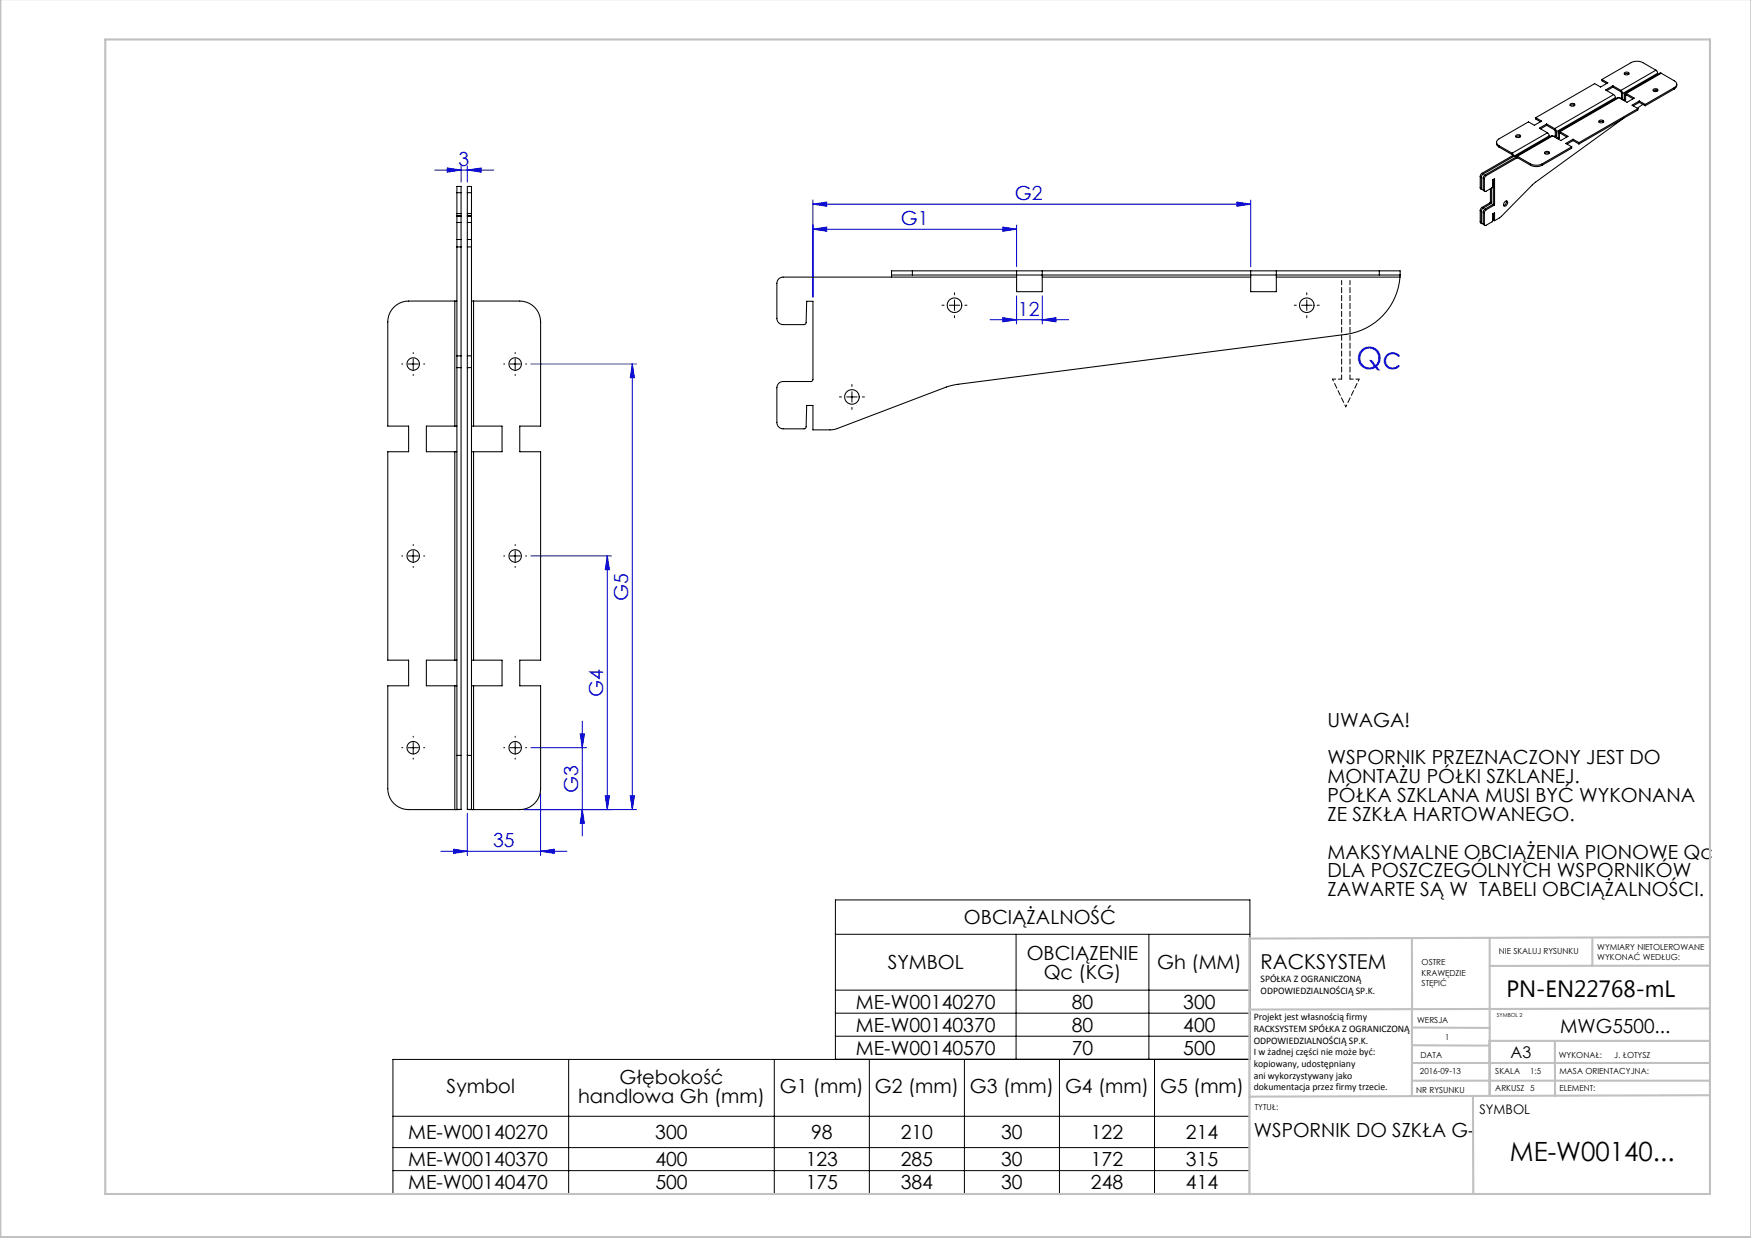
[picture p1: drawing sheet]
<svg xmlns="http://www.w3.org/2000/svg" width="420mm" height="297mm" viewBox="0 0 420 297" stroke-linecap="round" stroke-linejoin="round" font-family="sans-serif">
<g fill="none" stroke="#00f" stroke-width=".24">
<path d="M110.6 39.8v3.9M112.1 39.8v3.9M104.2 40.8h14.2M107.3 40.3l3.3 .5-3.3 .5zM112.1 40.8l3.3-.5v1zM195 55l3.3-.5v1zM195 49l3.3-.5v1zM195 48v23.3M195 55h48.8M195 49h105M240.5 54.5l3.3 .5-3.3 .5zM243.8 54v10"/>
<path d="M296.7 48.5l3.3 .5-3.3 .5zM300 48v16M237.5 76.7h18.8M240.5 76.2l3.3 .5-3.3 .5zM243.8 71v6.7M250 76.7l3.3-.5v1zM250 71v6.7M127.3 87.3h25.4M151.7 87.3v106.9M151.7 87.3l.5 3.3h-1zM127.3 133.4h19.4M145.7 133.4l.5 3.3h-1z"/>
<path d="M145.7 133.4v60.8M127.3 179.4h13.4M139.2 176.1h1l-.5 3.3zM139.7 173v27.6M112.1 195.2v10M125.7 194.2h27M129.7 190.2v15M139.7 194.2l.5 3.3h-1zM145.2 190.9h1l-.5 3.3zM151.2 190.9h1l-.5 3.3zM105.7 204.2h30.3M108.8 203.7l3.3 .5-3.3 .5z"/>
<path d="M129.7 204.2l3.3-.5v1z"/>
</g>
<g fill="none" stroke="#000" stroke-width=".24">
<path d="M227.7 73.2h2.5M228.9 72v2.5M312.2 73.2h2.5M313.4 72v2.5M97.9 87.3h2.5M99.1 86.1v2.5M122.3 87.3h2.5M123.6 86.1v2.5M203.1 95.2h2.5M204.3 94v2.5M97.9 133.4h2.5M99.1 132.1v2.5"/>
<path d="M122.3 133.4h2.5M123.6 132.1v2.5M97.9 179.4h2.5M99.1 178.1v2.5M122.3 179.4h2.5M123.6 178.1v2.5M200.4 224.1h99.4M200.4 237.5h99.4M243.7 224.1v30M275.6 224.1v30M136.4 254.2v32.2M185.7 254.2v32.2"/>
<path d="M200.4 254.1v-38.2h99.4v38.2l-205.6 .1v32.2h205.5v-32.2M200.4 243.1h99.4M200.4 248.6h99.4M208.5 254.2v32.2M231.3 254.2v32.2M254.1 254.2v32.2M276.9 254.2v32.2M94.2 267.8h205.5M94.2 275.3h205.5M94.2 280.8h205.5"/>
</g>
<g fill="none" stroke="#000" stroke-width=".24" stroke-dasharray="15.2 1.3 1.3 1.3">
<path d="M226.4 73.2h-.5M228.9 70.7v-.5M228.9 75.7v.5M231.4 73.2h.5M310.9 73.2h-.5M313.4 70.7v-.5M313.4 75.7v.5M315.9 73.2h.5M96.6 87.3h-.2M99.1 84.8v-.2M99.1 89.8v.3M101.6 87.3h.3"/>
<path d="M121.1 87.3h-.3M123.6 84.8v-.2M123.6 89.8v.3M126.1 87.3h.2M201.8 95.2h-.5M204.3 92.7v-.5M204.3 97.7v.5M206.8 95.2h.5M96.6 133.4h-.2M99.1 130.9v-.3M99.1 135.9v.2M101.6 133.4h.3"/>
<path d="M121.1 133.4h-.3M123.6 130.9v-.3M123.6 135.9v.2M126.1 133.4h.2M96.6 179.4h-.2M99.1 176.9v-.3M101.6 179.4h.3M121.1 179.4h-.3M123.6 176.9v-.3M126.1 179.4h.2M99.1 181.9v.2M123.6 181.9v.2"/>
</g>
<path d="M321.8 91v-23.7M323.8 91v-23.7" fill="none" stroke="#000" stroke-width=".24" stroke-dasharray="1.3 .6" stroke-dashoffset=".2"/>
<path d="M321.8 91h-2.2M326 91h-2.2" fill="none" stroke="#000" stroke-width=".24" stroke-dasharray="1.3 .6" stroke-dashoffset=".5"/>
<path d="M319.6 91l3.2 6.6M322.8 97.6l3.2-6.6" fill="none" stroke="#000" stroke-width=".24" stroke-dasharray="1.3 .6" stroke-dashoffset=".8"/>
<g fill="none" stroke="#c0c0c0" stroke-width=".5">
<path d="M.1 -.1v296.9h419.9M25.2 9.5h385v276.9h-385zM338.7 225.2v37.8M357.3 225v37.9v-13.2M382 225.4v6.3M410.1 224.8l-110.4 .4v61.2M410.1 231.7h-52.8M338.7 259.3h71.5M338.7 255h71.5M338.7 250.8l18.6 .1M338.7 246.5l18.6 .1M357.3 249.7h52.9"/>
<path d="M373 249.7v13.2M410.1 241.9l-110.4 .3M353.3 262.9l.1 23.5M410.2 262.7l-110.5 .4"/>
</g>
<g fill="#00f">
<path d="M107.3 40.3l3.3 .5-3.3 .5zM112.1 40.8l3.3-.5v1zM195 55l3.3-.5v1zM240.5 54.5l3.3 .5-3.3 .5zM195 49l3.3-.5v1zM296.7 48.5l3.3 .5-3.3 .5z"/>
<path d="M240.5 76.2l3.3 .5-3.3 .5zM250 76.7l3.3-.5v1z"/>
<path d="M139.7 194.2l.5 3.3h-1zM139.2 176.1h1l-.5 3.3zM145.2 190.9h1l-.5 3.3zM145.7 133.4l.5 3.3h-1zM151.2 190.9h1l-.5 3.3zM151.7 87.3l.5 3.3h-1z"/>
<path d="M108.8 203.7l3.3 .5-3.3 .5zM129.7 204.2l3.3-.5v1z"/>
</g>
<g fill="none" stroke="#000" stroke-width=".25">
<path d="M384.2 19.1l1.5 .8-1.8 1-1.4-.8-14.1 8.1M384.2 19.1v.3l1.2 .6M389.6 17.5a.56 .56 0 0 1 .7-.3 .56 .56 0 0 1 .4 .6 .6 .6 0 0 1-.7 .2 .6 .6 0 0 1-.4-.5zM389.6 17.8l.6-.2 .5 .2M397.2 16.8l-3.1-1.8a3.1 3.1 0 0 0-2.9 0l-7 4.1M397.2 16.8l.4 .8M397.2 16.8l-8.4 4.9M397.6 17.6v.3M397.6 17.6l-8.4 4.8M398.5 17.6l3.1 1.8a.86 .86 0 0 1 .6 .8 .86 .86 0 0 1-.6 .8M398.5 17.6l-.3-.1-8.4 4.9M398.5 17.6l-8.4 4.8"/>
<path d="M359 34.1l.1 .7 .5 .5M359.6 35.3l3.1 1.8M359.6 35v.3M359.6 35l3.1 1.8M362.7 36.8l.4 .7-.3-.2M362.7 37.1l.1 .2M362.7 36.8v.3M362.8 37.3l-7.3 4.3M363.5 37.7l.5 .1M363.5 37.7l-7.3 4.3M363.6 32.5a.56 .56 0 0 1 .7-.2 .56 .56 0 0 1 .3 .6 .6 .6 0 0 1-.6 .1 .6 .6 0 0 1-.4-.5zM363.6 32.8l.5-.2 .6 .2"/>
<path d="M364 37.5h-.3l-.2 .2M364 37.8l-7.5 4.3M364 37.5l3.1 1.8M364 37.5v.3M364 37.8l3.1 1.8M367.1 39.3a3.1 3.1 0 0 0 2.8 0M367.1 39.6a3.1 3.1 0 0 0 2.8 0M367.1 39.3v.3M368.4 28.2l1.4 .8-1.8 1.1-1.4-.9-7 4.1a.86 .86 0 0 0-.6 .8 .86 .86 0 0 0 .6 .9M368.4 28.2v.4l1.1 .6M369.9 39.3v.3M370.5 36.5a.56 .56 0 0 1 .7-.2 .56 .56 0 0 1 .4 .5 .6 .6 0 0 1-.7 .2 .6 .6 0 0 1-.4-.5z"/>
<path d="M370.5 36.8a.86 .86 0 0 1 1.1 0M371 29.7l1.9 1.2M371 29.7l-1.8 1 2 1.2M371 30.1l1.9 1.1M371 29.7v.4M371 30.1l-1.5 .8M371.2 31.9l.4 .7M371.2 31.9l-8.5 4.9M371.6 32.6l-15.8 9.1M371.6 32.6v.3M372.4 32.6h-.3l-8.4 4.9M372.4 32.6l-8.4 4.9"/>
<path d="M372.9 30.9l.4 .7M372.9 31.2l.2 .2M372.9 30.9v.3M373.1 32.6l.2 .1M373.1 31.4l.2 .2M373.1 32.6l-.4 .2M373.1 31.4v1.2M373.3 32.7l-.3 .2M373.3 31.6v1.1M373.8 33l.2 .1M373.8 33l-.4 .2M373.8 31.8l.2 .2"/>
<path d="M373.8 31.8v1.2M374 33.1l-.3 .2M374 32v1.1M374.2 31.9l-.2 .1M374.2 31.6h-.3l-.1 .2M374.2 31.6l1.9 1.1-1.7 1-2-1.1M374.2 31.9l1.6 1M374.2 31.6v.3M376.6 25a.56 .56 0 0 1 .7-.3 .56 .56 0 0 1 .4 .6 .6 .6 0 0 1-.7 .2 .6 .6 0 0 1-.4-.5zM376.6 25.3l.5-.2 .6 .2M377 35.2l-7.1 4.1M377 35.2v.3l-7.1 4.1"/>
<path d="M377.3 33.4l1.4 .8M377.3 33.4l-1.7 1 1.4 .8M377.3 33.4v.3M377.3 33.7l-1.4 .9M377.3 33.7l1.4 .8M378.7 34.2v.3M383.5 29a.56 .56 0 0 1 .7-.3 .56 .56 0 0 1 .4 .6 .6 .6 0 0 1-.7 .2 .6 .6 0 0 1-.4-.5zM383.6 29.3a.86 .86 0 0 1 1 0M386.9 20.6l1.9 1.1M386.9 20.6l-1.8 1 2 1.1M386.9 20.9l1.9 1.1M386.9 20.9l-1.5 .8"/>
<path d="M386.9 20.6v.3M387.1 22.7l.4 .7M387.1 22.7l-14.2 8.2M387.5 23.4l-14.2 8.2M387.5 23.4v.3M388.3 23.4h-.3l-14.1 8.2M388.3 23.4l-14.1 8.2M388.8 21.7l.4 .7M388.8 22l.1 .3M388.8 21.7v.3M388.9 23.4l.3 .2M388.9 22.3l.3 .1"/>
<path d="M388.9 23.4l-.3 .2M388.9 22.3v1.1M389.2 23.6l-.3 .2M389.2 22.4v1.2M389.5 28.3l-21.4 15.5-8 8.1-1.6 1.1M389.6 23.8l.3 .2M389.6 23.8l-.3 .2M389.6 22.7l.3 .1M389.6 22.7v1.1M389.9 24l-.3 .2M389.9 22.8v1.2M390.1 22.4h-.3l-.2 .3"/>
<path d="M390.1 22.7l-.2 .1M390.1 22.4l1.9 1.1-1.7 1-2-1.1M390.1 22.7l1.6 1M390.1 22.4v.3M391.6 23.7v.1M392.9 26.1l-14.2 8.1M392.9 26.1v.3l-14.2 8.1M393.2 24.2l1.4 .8M393.2 24.2l-1.7 1 1.4 .9M393.2 24.2v.4M393.2 24.6l-1.5 .8M393.2 24.6l1.4 .8"/>
<path d="M394 25l-1.3 1M394.6 25v.4M396.5 21.5a.56 .56 0 0 1 .7-.3 .56 .56 0 0 1 .4 .6 .6 .6 0 0 1-.6 .2 .6 .6 0 0 1-.5-.5zM396.6 21.8a.86 .86 0 0 1 1 0M397.2 21.6l-.2 .4M401.6 21l-7 4M401.6 21.3l-7 4.1M401.6 21v.3M402.2 20.2l-.1 .7-.5 .4M109.6 57.5v1.7M109.6 51.2v.5M109.6 46.2v-1.5h1v1.5"/>
<path d="M109.6 59.2h1M109.6 57.5h1M109.6 53.4h1M109.6 51.2h1M109.6 46.2h1M109.6 51.7h1M109.6 51.9h1M109.6 46.2v5M109.6 51.7v5.8M109.6 59.2v26.2M110.6 57.5v1.7M110.6 51.2v.5"/>
<path d="M110.6 46.2v5M110.6 51.7v5.8M110.6 59.2v26.2M112.1 57.5v1.7M112.1 51.2v.5M112.1 46.2v-1.5h1v1.5M112.1 59.2h1M112.1 57.5h1M112.1 53.4h1M112.1 46.2v5M112.1 51.7v5.8M112.1 59.2v26.2"/>
<path d="M112.1 51.2h1M112.1 46.2h1M112.1 51.7h1M112.1 51.9h1M113.1 57.5v1.7M113.1 51.2v.5M113.1 46.2v5M113.1 51.7v5.8M113.1 59.2v26.2M355.1 45.1l.4 .4M355.1 53.2l.4 .5M355.1 42.3l.2 .2"/>
<path d="M355.1 45.1l.2 .1M355.1 50.5l.2 .2M355.1 53.2l.2 .2M355.1 42.3v2.8M355.1 50.5v2.7M355.3 53.4l.2 .3 .3-.1M355.3 45.2l.2 .3h.3M355.3 42.5v2.7M355.3 50.7v2.7M355.5 41.6l-.4 .7M355.5 49.8l-.4 .7M355.5 41.6l.3 .1"/>
<path d="M355.5 49.8l.3 .1M355.8 45.5l.4 .4M355.8 53.6l.4 .5M355.8 49.9l-.5 .8M355.8 41.7l-.5 .8M355.8 42.7l.2 .2M355.8 45.5l.2 .1M355.8 42.7v2.8M355.8 50.9v2.7M355.8 50.9l.2 .2M355.8 53.6l.2 .2M356 45.6l.1 .3h.3l1.5-.9 .2-1.9 .4-.2v6.1"/>
<path d="M356 42.9v2.7M356 51.1v2.7M356.2 42l-.4 .7M356.2 50.2l-.4 .7M356.2 42l.3 .1M356.2 50.2l.3 .1M356.5 50.3l-.5 .8M356.5 42.1l-.5 .8M357.4 48.7l.2 .1M357.4 48.7l-1.9 1.1M357.5 48.4l-.1 .3M357.5 48.4l.3 .2"/>
<path d="M357.5 45.3v3.1M357.6 48.8l-1.8 1.1M357.8 48.6l-.2 .2M357.8 45.1v3.5M358.1 49.1l.2 .1M358.1 49.1l-1.9 1.1M358.2 48.8l-.1 .3M358.2 48.8l.3 .2M358.2 43v5.8M358.2 51.2v1.6l.3 .2M358.2 52.3l-.2 .1M358.3 49.2l-1.8 1.1"/>
<path d="M358.5 53v-2l-.4 .3-.2 1.9-1.5 .9-.3-.1-.1-.2M358.5 49l-.2 .2M360.9 48.4a.39 .39 0 0 1 .6-.1 .39 .39 0 0 1 .1 .6 .5 .5 0 0 1-.4 .5 .5 .5 0 0 1-.6-.2zM361.3 48.2v.1a.99 .99 0 0 1-.6 1M109.1 72.2h.5M109.1 72.2h-11.1a5 5 0 0 0-5 5v25h5v6.2h-5v50h5v6.1h-5v24.7a5 5 0 0 0 5 5h11.1M109.1 72.2v30M113.1 72.2h.5M113.6 72.2h11.1a5 5 0 0 1 5 5v25h-5v6.2h5v50h-5v6.1h5v24.7a5 5 0 0 1-5 5h-11.1M113.6 72.2v30M213.8 66h5M213.8 66v.5"/>
<path d="M218.8 65h-5v1M218.8 66h112M218.8 65h112M218.8 65v1M243.8 65v1.5M243.8 66.5h-56a1.5 1.5 0 0 0-1.5 1.5v8.4a1.5 1.5 0 0 0 1.5 1.5l5.3-.1 .3-.4 .1-5.1h1.5v18.9l-.5 .3h-6.7a1.5 1.5 0 0 0-1.5 1.5v8.4a1.5 1.5 0 0 0 1.5 1.5h5.1l.3-.2 .2-.3 .1-5.1h1.5v5.8h4.8l1.1-.3 26.1-9.9 2.1-.6 93.7-12.1a15 15 0 0 0 13-13.7M243.8 66.5v3.5h6.2v-3.5M250 65v1.5M250 66.5h50M300 65v1.5M300 66.5v3.5h6.1v-3.5M306.1 65v1.5"/>
<path d="M306.1 66.5h29.7M330.8 66h5M330.8 65h5v1M330.8 65v1M335.8 66v.5M109.6 85.4v2.8M109.6 85.4h1M109.6 88.2h1M109.6 88.2v93M110.6 85.4v2.8M110.6 88.2v93M112.1 85.4v2.8"/>
<path d="M112.1 88.2v93M112.1 85.4h1M112.1 88.2h1M113.1 85.4v2.8M113.1 88.2v93M109.1 108.4h.5M109.1 102.2h.5M109.1 102.2h-6.8v6.2h6.8M109.1 108.4v50M113.1 108.4h.5M113.1 102.2h.5M113.6 108.4v50"/>
<path d="M113.6 102.2h6.8v6.2h-6.8M109.1 158.4h.5M109.1 158.4h-6.8v6.1h6.8M113.1 158.4h.5M113.6 158.4h6.8v6.1h-6.8M109.1 164.5h.5M109.1 164.5v29.7M113.1 164.5h.5M113.6 164.5v29.7M109.1 194.2h.2M109.6 181.2v13M109.6 194.2h-.3"/>
<path d="M109.6 181.2h1M109.6 194.2h1M110.6 181.2v13M110.6 194.2h-1.3M112.1 181.2v13M112.1 194.2h1.3M112.1 181.2h1M112.1 194.2h1M113.1 181.2v13M113.1 194.2h.3M113.4 194.2h.2"/>
<circle cx="228.9" cy="73.2" r="1.75"/>
<circle cx="313.4" cy="73.2" r="1.75"/>
<circle cx="99.1" cy="87.3" r="1.5"/>
<circle cx="123.6" cy="87.3" r="1.5"/>
<circle cx="204.3" cy="95.2" r="1.75"/>
<circle cx="99.1" cy="133.4" r="1.5"/>
<circle cx="123.6" cy="133.4" r="1.5"/>
<circle cx="99.1" cy="179.4" r="1.5"/>
<circle cx="123.6" cy="179.4" r="1.5"/>
</g>
<text font-size="7.3" fill="#00f" x="325.4" y="88.6">Qc</text>
<text font-size="6.3" x="362.2" y="278.5">ME-W00140...</text>
<text font-size="5.6" x="361.3" y="239.1">PN-EN22768-mL</text>
<text font-size="4.9" x="302.4" y="232.4">RACKSYSTEM</text>
<g font-size="4.7" fill="#00f">
<text x="110" y="39.8">3</text>
<text x="243.4" y="48">G2</text>
<text x="216.1" y="54">G1</text>
<text x="244.2" y="75.7">12</text>
<text x="150.7" y="144.1" transform="rotate(-90 150.7 144.1)">G5</text>
<text x="144.7" y="167.1" transform="rotate(-90 144.7 167.1)">G4</text>
<text x="138.7" y="190.1" transform="rotate(-90 138.7 190.1)">G3</text>
<text x="118.3" y="203.2">35</text>
</g>
<g font-size="4.7">
<text x="318.4" y="174.3">UWAGA!</text>
<text x="318.4" y="183.3">WSPORNIK PRZEZNACZONY JEST DO</text>
<text x="318.4" y="187.9">MONTAŻU PÓŁKI SZKLANEJ.</text>
<text x="318.4" y="192.4">PÓŁKA SZKLANA MUSI BYĆ WYKONANA</text>
<text x="318.4" y="196.9">ZE SZKŁA HARTOWANEGO.</text>
<text x="318.4" y="206">MAKSYMALNE OBCIĄŻENIA PIONOWE Qc</text>
<text x="318.4" y="210.5">DLA POSZCZEGÓLNYCH WSPORNIKÓW</text>
<text x="318.4" y="215">ZAWARTE SĄ W TABELI OBCIĄŻALNOŚCI.</text>
<text x="231.2" y="221.7">OBCIĄŻALNOŚĆ</text>
<text x="212.9" y="232.5">SYMBOL</text>
<text x="246.3" y="230.3">OBCIĄZENIE</text>
<text x="277.6" y="232.5">Gh (MM)</text>
<text x="250.3" y="234.8">Qc (KG)</text>
<text x="205.3" y="242">ME-W00140270</text>
<text x="257.1" y="242">80</text>
<text x="283.8" y="242">300</text>
<text x="205.3" y="247.5">ME-W00140370</text>
<text x="257.1" y="247.5">80</text>
<text x="283.8" y="247.5">400</text>
<text x="374.2" y="247.8">MWG5500...</text>
<text x="205.3" y="253">ME-W00140570</text>
<text x="257.1" y="253">70</text>
<text x="283.8" y="253">500</text>
<text x="107.1" y="262.2">Symbol</text>
<text x="148.6" y="260">Głębokość</text>
<text x="187.1" y="262.2">G1 (mm)</text>
<text x="209.9" y="262.2">G2 (mm)</text>
<text x="232.7" y="262.2">G3 (mm)</text>
<text x="255.5" y="262.2">G4 (mm)</text>
<text x="278.3" y="262.2">G5 (mm)</text>
<text x="138.6" y="264.5">handlowa Gh (mm)</text>
<text x="97.9" y="273.2">ME-W00140270</text>
<text x="157.2" y="273.2">300</text>
<text x="194.5" y="273.2">98</text>
<text x="216.1" y="273.2">210</text>
<text x="240.1" y="273.2">30</text>
<text x="261.7" y="273.2">122</text>
<text x="284.5" y="273.2">214</text>
<text x="300.8" y="272.7">WSPORNIK DO SZKŁA G-</text>
<text x="97.9" y="279.8">ME-W00140370</text>
<text x="157.2" y="279.8">400</text>
<text x="193.3" y="279.8">123</text>
<text x="216.1" y="279.8">285</text>
<text x="240.2" y="279.8">30</text>
<text x="261.7" y="279.8">172</text>
<text x="284.5" y="279.8">315</text>
<text x="97.9" y="285.3">ME-W00140470</text>
<text x="157.2" y="285.3">500</text>
<text x="193.3" y="285.3">175</text>
<text x="216.1" y="285.3">384</text>
<text x="240.2" y="285.3">30</text>
<text x="261.7" y="285.3">248</text>
<text x="284.5" y="285.3">414</text>
</g>
<text font-size="3.9" x="362.3" y="253.8">A3</text>
<text font-size="3.2" x="354.9" y="267.2">SYMBOL</text>
<g font-size="2.4">
<text x="302.4" y="235.6">SPÓŁKA Z OGRANICZONĄ</text>
<text x="302.4" y="238.4">ODPOWIEDZIALNOŚCIĄ SP.K.</text>
<text x="300.7" y="244.7">Projekt jest własnością firmy</text>
<text x="300.7" y="247.5">RACKSYSTEM SPÓŁKA Z OGRANICZONĄ</text>
<text x="300.7" y="250.3">ODPOWIEDZIALNOŚCIĄ SP.K.</text>
<text x="300.7" y="253.1">I w żadnej części nie może być:</text>
<text x="300.7" y="256">kopiowany, udostępniany</text>
<text x="300.7" y="258.8">ani wykorzystywany jako</text>
<text x="300.7" y="261.6">dokumentacja przez firmy trzecie.</text>
</g>
<g font-size="2">
<text x="383.1" y="227.9">WYMIARY NIETOLEROWANE</text>
<text x="341" y="231.6">OSTRE</text>
<text x="359.5" y="228.9">NIE SKALUJ RYSUNKU</text>
<text x="383.1" y="230.4">WYKONAĆ WEDŁUG:</text>
<text x="341" y="234.1">KRAWĘDZIE</text>
<text x="341" y="236.6">STĘPIĆ</text>
<text x="339.9" y="245.4">WERSJA</text>
<text x="346.6" y="249.5">1</text>
<text x="340.6" y="257.7">2016-09-13</text>
<text x="340.7" y="253.8">DATA</text>
<text x="358.7" y="257.7">SKALA</text>
<text x="367" y="257.7">1:5</text>
<text x="373.9" y="253.8">WYKONAŁ:</text>
<text x="374.1" y="257.7">MASA ORIENTACYJNA:</text>
<text x="387.2" y="253.8">J. ŁOTYSZ</text>
<text x="339.7" y="262.3">NR RYSUNKU</text>
<text x="358.7" y="261.7">ARKUSZ 5</text>
<text x="374.1" y="261.7">ELEMENT:</text>
<text x="301" y="266.4">TYTUŁ:</text>
</g>
<text font-size="1.3" x="359" y="244">SYMBOL 2</text>
</svg>
